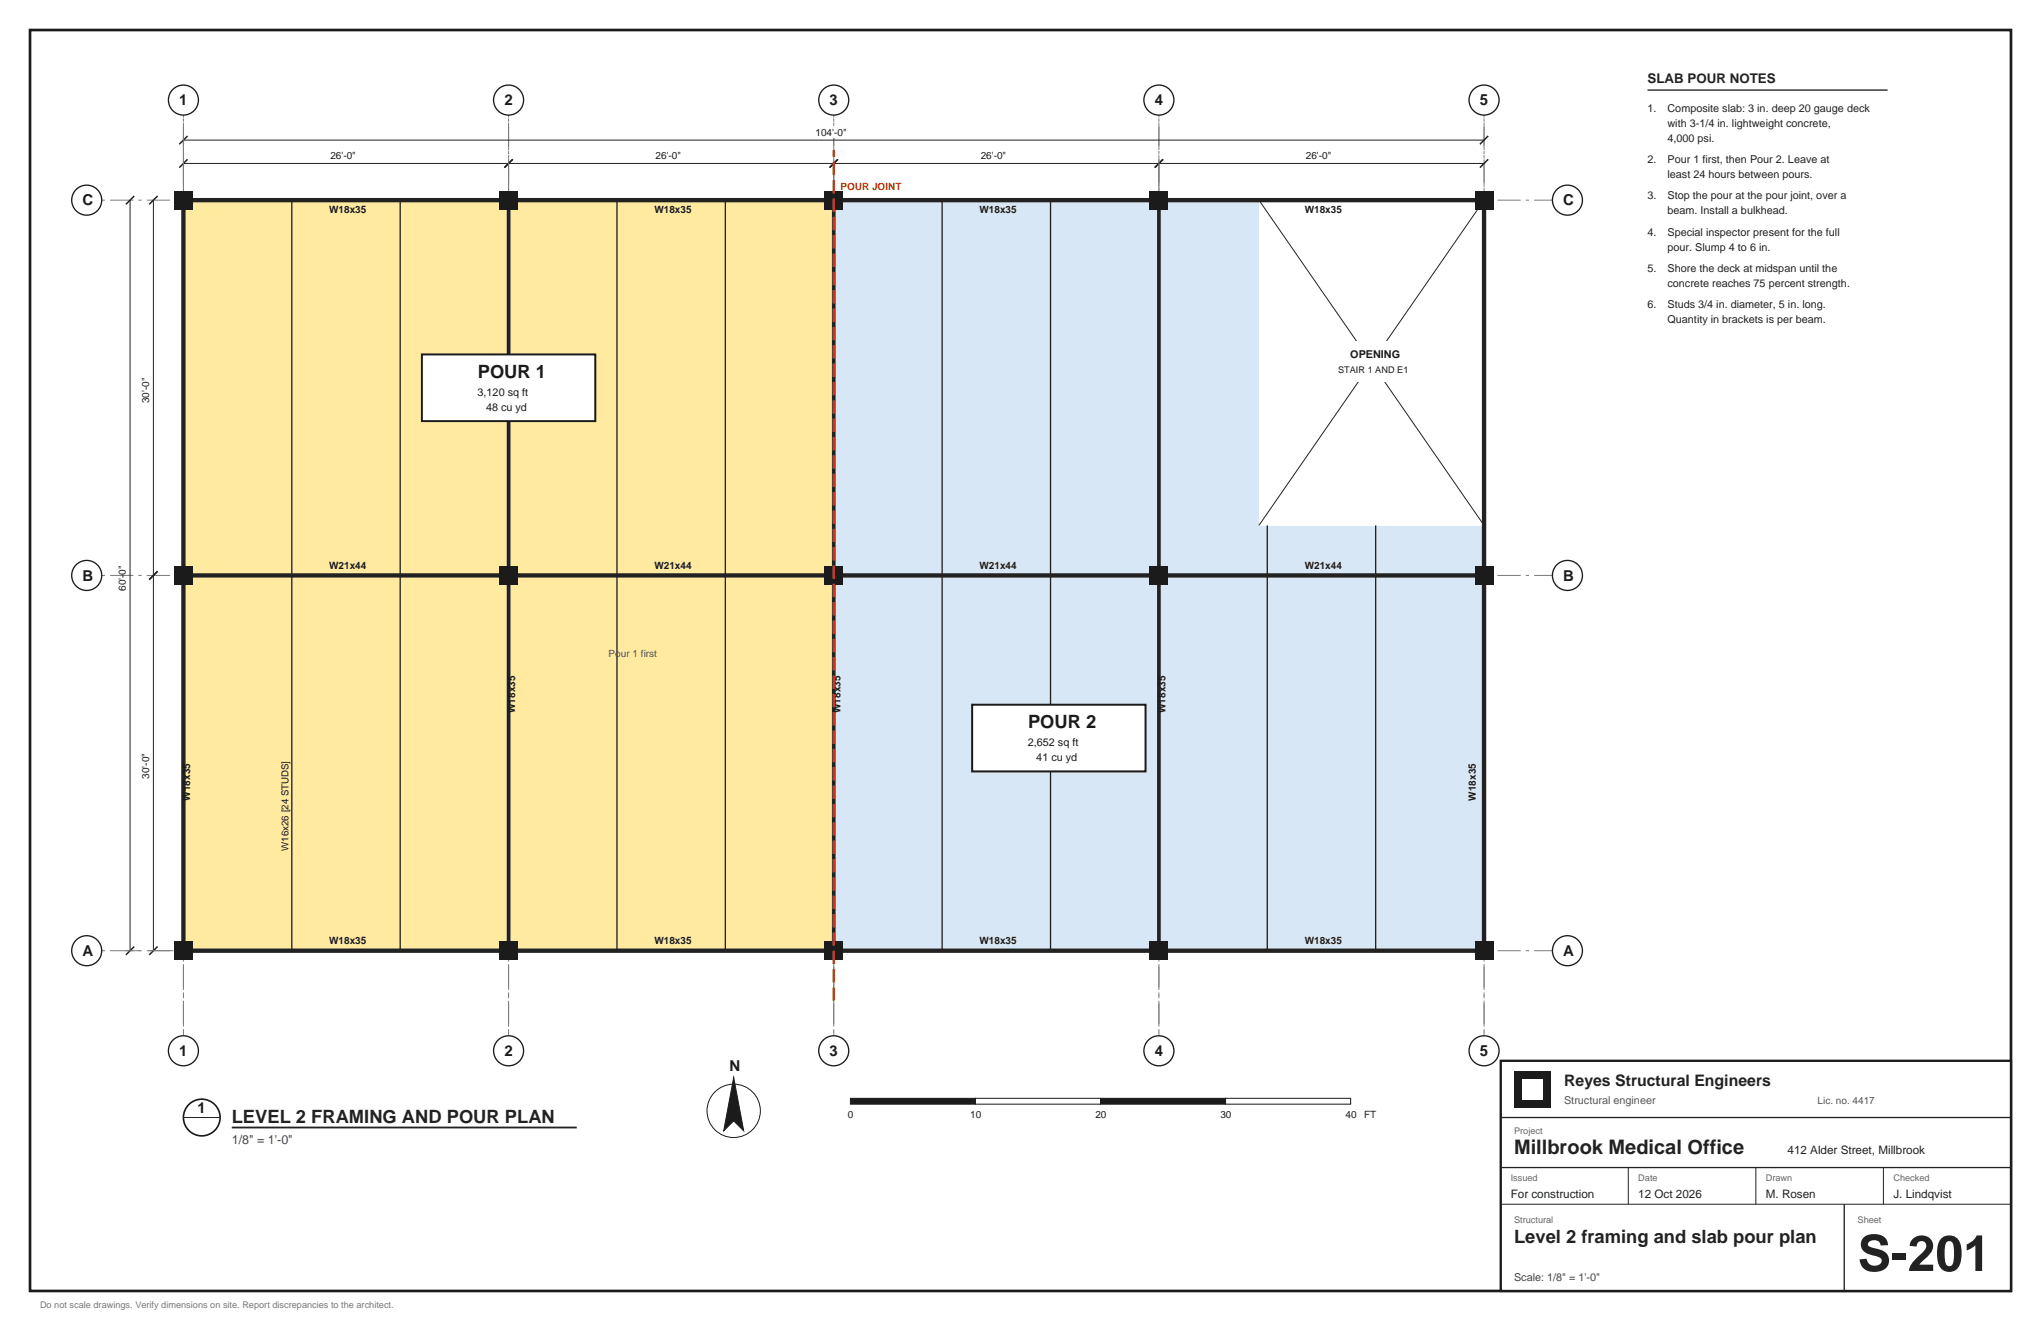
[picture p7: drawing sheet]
<svg xmlns="http://www.w3.org/2000/svg" width="432mm" height="279mm" viewBox="0 0 432 279" stroke-linecap="round" stroke-linejoin="round" font-family="sans-serif">
<path d="M6.3 6.4h419.1v266.6h-419.1z" fill="none" stroke="#1b1b1b" stroke-width=".56"/>
<path d="M38.8 224.9v-206.4" fill="none" stroke="#7d7d7d" stroke-width=".21" stroke-dasharray="4.9 1.1 .7 1.1" stroke-linecap="butt"/>
<circle cx="38.8" cy="21.2" r="3.2" fill="#fff" stroke="#1b1b1b" stroke-width=".28"/>
<path d="M38.8 39.5v-15.2" fill="none" stroke="#7d7d7d" stroke-width=".21" stroke-dasharray="4.9 1.1 .7 1.1" stroke-linecap="butt"/>
<circle cx="38.8" cy="222.2" r="3.2" fill="#fff" stroke="#1b1b1b" stroke-width=".28"/>
<path d="M38.8 203.9v15.2M107.6 224.9v-206.4" fill="none" stroke="#7d7d7d" stroke-width=".21" stroke-dasharray="4.9 1.1 .7 1.1" stroke-linecap="butt"/>
<circle cx="107.6" cy="21.2" r="3.2" fill="#fff" stroke="#1b1b1b" stroke-width=".28"/>
<path d="M107.6 39.5v-15.2" fill="none" stroke="#7d7d7d" stroke-width=".21" stroke-dasharray="4.9 1.1 .7 1.1" stroke-linecap="butt"/>
<circle cx="107.6" cy="222.2" r="3.2" fill="#fff" stroke="#1b1b1b" stroke-width=".28"/>
<path d="M107.6 203.9v15.2M176.4 224.9v-206.4" fill="none" stroke="#7d7d7d" stroke-width=".21" stroke-dasharray="4.9 1.1 .7 1.1" stroke-linecap="butt"/>
<circle cx="176.4" cy="21.2" r="3.2" fill="#fff" stroke="#1b1b1b" stroke-width=".28"/>
<path d="M176.4 39.5v-15.2" fill="none" stroke="#7d7d7d" stroke-width=".21" stroke-dasharray="4.9 1.1 .7 1.1" stroke-linecap="butt"/>
<circle cx="176.4" cy="222.2" r="3.2" fill="#fff" stroke="#1b1b1b" stroke-width=".28"/>
<path d="M176.4 203.9v15.2M245.2 224.9v-206.4" fill="none" stroke="#7d7d7d" stroke-width=".21" stroke-dasharray="4.9 1.1 .7 1.1" stroke-linecap="butt"/>
<circle cx="245.2" cy="21.2" r="3.2" fill="#fff" stroke="#1b1b1b" stroke-width=".28"/>
<path d="M245.2 39.5v-15.2" fill="none" stroke="#7d7d7d" stroke-width=".21" stroke-dasharray="4.9 1.1 .7 1.1" stroke-linecap="butt"/>
<circle cx="245.2" cy="222.2" r="3.2" fill="#fff" stroke="#1b1b1b" stroke-width=".28"/>
<path d="M245.2 203.9v15.2M314 224.9v-206.4" fill="none" stroke="#7d7d7d" stroke-width=".21" stroke-dasharray="4.9 1.1 .7 1.1" stroke-linecap="butt"/>
<circle cx="314" cy="21.2" r="3.2" fill="#fff" stroke="#1b1b1b" stroke-width=".28"/>
<path d="M314 39.5v-15.2" fill="none" stroke="#7d7d7d" stroke-width=".21" stroke-dasharray="4.9 1.1 .7 1.1" stroke-linecap="butt"/>
<circle cx="314" cy="222.2" r="3.2" fill="#fff" stroke="#1b1b1b" stroke-width=".28"/>
<path d="M36 201.1h-14.5M314 203.9v15.2" fill="none" stroke="#7d7d7d" stroke-width=".21" stroke-dasharray="4.9 1.1 .7 1.1" stroke-linecap="butt"/>
<circle cx="18.3" cy="201.1" r="3.2" fill="#fff" stroke="#1b1b1b" stroke-width=".28"/>
<path d="M316.8 201.1h11.6" fill="none" stroke="#7d7d7d" stroke-width=".21" stroke-dasharray="4.9 1.1 .7 1.1" stroke-linecap="butt"/>
<circle cx="331.6" cy="201.1" r="3.2" fill="#fff" stroke="#1b1b1b" stroke-width=".28"/>
<path d="M36 121.7h-14.5" fill="none" stroke="#7d7d7d" stroke-width=".21" stroke-dasharray="4.9 1.1 .7 1.1" stroke-linecap="butt"/>
<circle cx="18.3" cy="121.7" r="3.2" fill="#fff" stroke="#1b1b1b" stroke-width=".28"/>
<path d="M316.8 121.7h11.6" fill="none" stroke="#7d7d7d" stroke-width=".21" stroke-dasharray="4.9 1.1 .7 1.1" stroke-linecap="butt"/>
<circle cx="331.6" cy="121.7" r="3.2" fill="#fff" stroke="#1b1b1b" stroke-width=".28"/>
<path d="M36 42.3h-14.5" fill="none" stroke="#7d7d7d" stroke-width=".21" stroke-dasharray="4.9 1.1 .7 1.1" stroke-linecap="butt"/>
<circle cx="18.3" cy="42.3" r="3.2" fill="#fff" stroke="#1b1b1b" stroke-width=".28"/>
<path d="M316.8 42.3h11.6" fill="none" stroke="#7d7d7d" stroke-width=".21" stroke-dasharray="4.9 1.1 .7 1.1" stroke-linecap="butt"/>
<circle cx="331.6" cy="42.3" r="3.2" fill="#fff" stroke="#1b1b1b" stroke-width=".28"/>
<path d="M38.8 34.6h68.8" fill="none" stroke="#222" stroke-width=".21"/>
<path d="M39.7 33.7l-1.8 1.8M108.5 33.7l-1.8 1.8" fill="none" stroke="#222" stroke-width=".32"/>
<path d="M38.8 33.5v7.4" fill="none" stroke="#7d7d7d" stroke-width=".21"/>
<path d="M69.2 31.7h8v2.4h-8z" fill="#fff"/>
<path d="M107.6 34.6h68.8" fill="none" stroke="#222" stroke-width=".21"/>
<path d="M108.5 33.7l-1.8 1.8M177.3 33.7l-1.8 1.8" fill="none" stroke="#222" stroke-width=".32"/>
<path d="M107.6 33.5v7.4" fill="none" stroke="#7d7d7d" stroke-width=".21"/>
<path d="M138 31.7h8v2.4h-8z" fill="#fff"/>
<path d="M176.4 34.6h68.8" fill="none" stroke="#222" stroke-width=".21"/>
<path d="M177.3 33.7l-1.8 1.8M246.1 33.7l-1.8 1.8" fill="none" stroke="#222" stroke-width=".32"/>
<path d="M176.4 33.5v7.4" fill="none" stroke="#7d7d7d" stroke-width=".21"/>
<path d="M206.8 31.7h8v2.4h-8z" fill="#fff"/>
<path d="M245.2 34.6h68.8" fill="none" stroke="#222" stroke-width=".21"/>
<path d="M246.1 33.7l-1.8 1.8M314.9 33.7l-1.8 1.8" fill="none" stroke="#222" stroke-width=".32"/>
<path d="M245.2 33.5v7.4" fill="none" stroke="#7d7d7d" stroke-width=".21"/>
<path d="M275.6 31.7h8v2.4h-8z" fill="#fff"/>
<path d="M38.8 29.6h275.2" fill="none" stroke="#222" stroke-width=".21"/>
<path d="M39.7 28.8l-1.8 1.7M314.9 28.8l-1.8 1.7" fill="none" stroke="#222" stroke-width=".32"/>
<path d="M38.8 28.6v6.7" fill="none" stroke="#7d7d7d" stroke-width=".21"/>
<path d="M171.8 26.7h9.1v2.5h-9.1z" fill="#fff"/>
<path d="M27.5 42.3v158.8M32.5 42.3v158.8" fill="none" stroke="#222" stroke-width=".21"/>
<path d="M28.4 41.5l-1.8 1.7M33.3 41.5l-1.7 1.7M33.3 120.8l-1.7 1.8M28.4 200.2l-1.8 1.8M33.3 200.2l-1.7 1.8" fill="none" stroke="#222" stroke-width=".32"/>
<path d="M26.5 201.1h3.1M31.4 201.1h5.3" fill="none" stroke="#7d7d7d" stroke-width=".21"/>
<path d="M38.8 42.3h137.6v158.8h-137.6z" fill="#ffeaa0"/>
<path d="M176.4 42.3h89.9v68.8h47.7v90h-137.6z" fill="#d8e7f5"/>
<path d="M266.3 42.3h47.7v68.8h-47.7z" fill="#fff"/>
<path d="M266.3 42.3l47.7 68.8M314 42.3l-47.7 68.8" fill="none" stroke="#222" stroke-width=".21"/>
<path d="M277.5 72.1h25.4v8.5h-25.4z" fill="#fff"/>
<path d="M38.8 42.3h275.2v158.8h-275.2z" fill="none" stroke="#1b1b1b" stroke-width=".49"/>
<path d="M61.7 42.3v158.8M84.7 42.3v158.8M130.5 42.3v158.8M153.5 42.3v158.8M199.3 42.3v158.8M222.2 42.3v158.8M268.1 111.1v90M291 111.1v90" fill="none" stroke="#222" stroke-width=".28"/>
<path d="M38.8 42.3h275.2v158.8h-275.2zM38.8 121.7h275.2" fill="none" stroke="#222" stroke-width=".92" stroke-linecap="butt"/>
<path d="M107.6 42.3v158.8M176.4 42.3v158.8M245.2 42.3v158.8" fill="none" stroke="#222" stroke-width=".78" stroke-linecap="butt"/>
<g fill="#1b1b1b">
<path d="M36.8 199.1h4v4h-4z"/>
<path d="M36.8 119.7h4v4h-4z"/>
<path d="M36.8 40.3h4v4h-4z"/>
<path d="M105.6 199.1h4v4h-4z"/>
<path d="M105.6 119.7h4v4h-4z"/>
<path d="M105.6 40.3h4v4h-4z"/>
<path d="M174.4 199.1h4v4h-4z"/>
<path d="M174.4 119.7h4v4h-4z"/>
<path d="M174.4 40.3h4v4h-4z"/>
<path d="M243.2 199.1h4v4h-4z"/>
<path d="M243.2 119.7h4v4h-4z"/>
<path d="M243.2 40.3h4v4h-4z"/>
<path d="M312 199.1h4v4h-4z"/>
<path d="M312 119.7h4v4h-4z"/>
<path d="M312 40.3h4v4h-4z"/>
</g>
<path d="M176.4 211.7v-179.9" fill="none" stroke="#d4351c" stroke-width=".49" stroke-dasharray="2.8 1.1" stroke-linecap="butt"/>
<g fill="#fff" stroke="#1b1b1b" stroke-width=".42">
<path d="M89.3 75h36.6v14.1h-36.6z"/>
<path d="M205.7 149h36.7v14.2h-36.7z"/>
</g>
<circle cx="42.7" cy="236.4" r="3.9" fill="none" stroke="#1b1b1b" stroke-width=".35"/>
<path d="M38.8 236.4h7.8" fill="none" stroke="#222" stroke-width=".21"/>
<path d="M49 238.5h73" fill="none" stroke="#222" stroke-width=".39"/>
<circle cx="155.2" cy="234.9" r="5.6" fill="none" stroke="#1b1b1b" stroke-width=".21"/>
<g fill="#1b1b1b" stroke="#1b1b1b" stroke-width=".21">
<path d="M155.2 227.9l2.1 11.3-2.1-2.1-2.1 2.1z"/>
<path d="M179.9 232.3h26.5v1.2h-26.5z"/>
</g>
<path d="M206.4 232.3h26.4v1.2h-26.4z" fill="#fff" stroke="#1b1b1b" stroke-width=".21"/>
<path d="M232.8 232.3h26.5v1.2h-26.5z" fill="#1b1b1b" stroke="#1b1b1b" stroke-width=".21"/>
<path d="M259.3 232.3h26.5v1.2h-26.5z" fill="#fff" stroke="#1b1b1b" stroke-width=".21"/>
<path d="M348.5 19.1h50.8" fill="none" stroke="#222" stroke-width=".28"/>
<path d="M317.5 224.4h107.9v48.6h-107.9z" fill="#fff" stroke="#1b1b1b" stroke-width=".49"/>
<path d="M317.5 236.4h107.9" fill="none" stroke="#222" stroke-width=".28"/>
<path d="M320.3 226.5h7.8v7.7h-7.8z" fill="#1b1b1b"/>
<path d="M322.1 228.2h4.2v4.3h-4.2z" fill="#fff"/>
<path d="M317.5 246.9h107.9M390.2 254.7v18.3" fill="none" stroke="#222" stroke-width=".28"/>
<path d="M317.5 254.7h107.9M344.5 246.9v7.8M371.5 246.9v7.8M398.5 246.9v7.8" fill="none" stroke="#222" stroke-width=".21"/>
<text font-size="10.6" fill="#222" x="393" y="268.8">S-201</text>
<text font-size="4.2" fill="#222" x="320.3" y="244.1">Millbrook Medical Office</text>
<g font-size="3.9" fill="#1b1b1b">
<text x="101.1" y="79.9">POUR 1</text>
<text x="217.5" y="154">POUR 2</text>
</g>
<g font-size="3.9" fill="#222">
<text x="49" y="237.4">LEVEL 2 FRAMING AND POUR PLAN</text>
<text x="320.3" y="262.8">Level 2 framing and slab pour plan</text>
</g>
<text font-size="3.4" fill="#222" x="330.9" y="229.7">Reyes Structural Engineers</text>
<g font-size="3.2" fill="#1b1b1b">
<text x="37.9" y="22.3">1</text>
<text x="106.7" y="22.3">2</text>
<text x="175.5" y="22.3">3</text>
<text x="244.3" y="22.3">4</text>
<text x="313.1" y="22.3">5</text>
<text x="17.5" y="43.5">C</text>
<text x="330.7" y="43.5">C</text>
<text x="17.5" y="122.8">B</text>
<text x="330.7" y="122.8">B</text>
<text x="17.5" y="202.2">A</text>
<text x="330.7" y="202.2">A</text>
<text x="37.9" y="223.4">1</text>
<text x="106.7" y="223.4">2</text>
<text x="154.3" y="226.5">N</text>
<text x="175.5" y="223.4">3</text>
<text x="244.3" y="223.4">4</text>
<text x="313.1" y="223.4">5</text>
<text x="41.8" y="235.5">1</text>
</g>
<text font-size="2.8" fill="#222" x="348.5" y="17.6">SLAB POUR NOTES</text>
<text font-size="2.6" fill="#444" x="49" y="242">1/8&quot; = 1'-0&quot;</text>
<g font-size="2.5" fill="#222">
<text x="378.2" y="244.1">412 Alder Street, Millbrook</text>
<text x="319.6" y="253.3">For construction</text>
<text x="346.6" y="253.3">12 Oct 2026</text>
<text x="373.6" y="253.3">M. Rosen</text>
<text x="400.6" y="253.3">J. Lindqvist</text>
</g>
<g font-size="2.3" fill="#222">
<text x="348.5" y="23.6">1.</text>
<text x="352.8" y="23.6">Composite slab: 3 in. deep 20 gauge deck</text>
<text x="352.8" y="26.8">with 3-1/4 in. lightweight concrete,</text>
<text x="348.5" y="34.5">2.</text>
<text x="352.8" y="30.1">4,000 psi.</text>
<text x="352.8" y="34.5">Pour 1 first, then Pour 2. Leave at</text>
<text x="352.8" y="37.7">least 24 hours between pours.</text>
<text x="348.5" y="42.2">3.</text>
<text x="352.8" y="42.2">Stop the pour at the pour joint, over a</text>
<text x="352.8" y="45.4">beam. Install a bulkhead.</text>
<text x="348.5" y="49.8">4.</text>
<text x="352.8" y="49.8">Special inspector present for the full</text>
<text x="352.8" y="53">pour. Slump 4 to 6 in.</text>
<text x="348.5" y="57.5">5.</text>
<text x="352.8" y="57.5">Shore the deck at midspan until the</text>
<text x="348.5" y="65.1">6.</text>
<text x="352.8" y="60.7">concrete reaches 75 percent strength.</text>
<text x="352.8" y="65.1">Studs 3/4 in. diameter, 5 in. long.</text>
<text x="352.8" y="68.3">Quantity in brackets is per beam.</text>
</g>
<g font-size="2.3" fill="#1b1b1b">
<text x="285.7" y="75.7">OPENING</text>
<text x="101" y="83.8">3,120 sq ft</text>
<text x="102.8" y="87">48 cu yd</text>
<text x="217.5" y="157.9">2,652 sq ft</text>
<text x="219.2" y="161">41 cu yd</text>
</g>
<text font-size="2.3" fill="#555" x="330.9" y="233.5">Structural engineer</text>
<text font-size="2.3" fill="#444" x="320.3" y="270.9">Scale: 1/8&quot; = 1'-0&quot;</text>
<g font-size="2.1" fill="#1b1b1b">
<text x="172.5" y="28.8">104'-0&quot;</text>
<text x="69.9" y="33.7">26'-0&quot;</text>
<text x="138.7" y="33.7">26'-0&quot;</text>
<text x="207.5" y="33.7">26'-0&quot;</text>
<text x="276.3" y="33.7">26'-0&quot;</text>
<text x="69.6" y="45.2">W18x35</text>
<text x="138.4" y="45.2">W18x35</text>
<text x="207.2" y="45.2">W18x35</text>
<text x="276" y="45.2">W18x35</text>
<text x="31.6" y="85.3" transform="rotate(-90 31.6 85.3)">30'-0&quot;</text>
<text x="26.6" y="125" transform="rotate(-90 26.6 125)">60'-0&quot;</text>
<text x="69.6" y="120.3">W21x44</text>
<text x="138.4" y="120.3">W21x44</text>
<text x="207.2" y="120.3">W21x44</text>
<text x="276" y="120.3">W21x44</text>
<text x="109" y="150.8" transform="rotate(-90 109 150.8)">W18x35</text>
<text x="177.8" y="150.8" transform="rotate(-90 177.8 150.8)">W18x35</text>
<text x="246.6" y="150.8" transform="rotate(-90 246.6 150.8)">W18x35</text>
<text x="31.6" y="164.7" transform="rotate(-90 31.6 164.7)">30'-0&quot;</text>
<text x="40.2" y="169.3" transform="rotate(-90 40.2 169.3)">W18x35</text>
<text x="312.2" y="169.3" transform="rotate(-90 312.2 169.3)">W18x35</text>
<text x="69.6" y="199.7">W18x35</text>
<text x="138.4" y="199.7">W18x35</text>
<text x="207.2" y="199.7">W18x35</text>
<text x="276" y="199.7">W18x35</text>
<text x="179.4" y="236.4">0</text>
<text x="205.3" y="236.4">10</text>
<text x="231.7" y="236.4">20</text>
<text x="258.2" y="236.4">30</text>
<text x="284.6" y="236.4">40</text>
</g>
<text font-size="2.1" fill="#d4351c" x="177.8" y="40.2">POUR JOINT</text>
<g font-size="2.1" fill="#555">
<text x="128.8" y="139">Pour 1 first</text>
<text x="384.5" y="233.5">Lic. no. 4417</text>
</g>
<text font-size="2.1" fill="#222" x="288.6" y="236.4">FT</text>
<text font-size="2" fill="#1b1b1b" x="61" y="179.9" transform="rotate(-90 61 179.9)">W16x26 [24 STUDS]</text>
<text font-size="1.9" fill="#1b1b1b" x="283.1" y="78.8">STAIR 1 AND E1</text>
<g font-size="1.9" fill="#666">
<text x="320.3" y="239.9">Project</text>
<text x="319.6" y="249.8">Issued</text>
<text x="346.6" y="249.8">Date</text>
<text x="373.6" y="249.8">Drawn</text>
<text x="400.6" y="249.8">Checked</text>
<text x="320.3" y="258.6">Structural</text>
<text x="393" y="258.6">Sheet</text>
</g>
<text font-size="1.9" fill="#777" x="8.5" y="276.6">Do not scale drawings. Verify dimensions on site. Report discrepancies to the architect.</text>
</svg>
